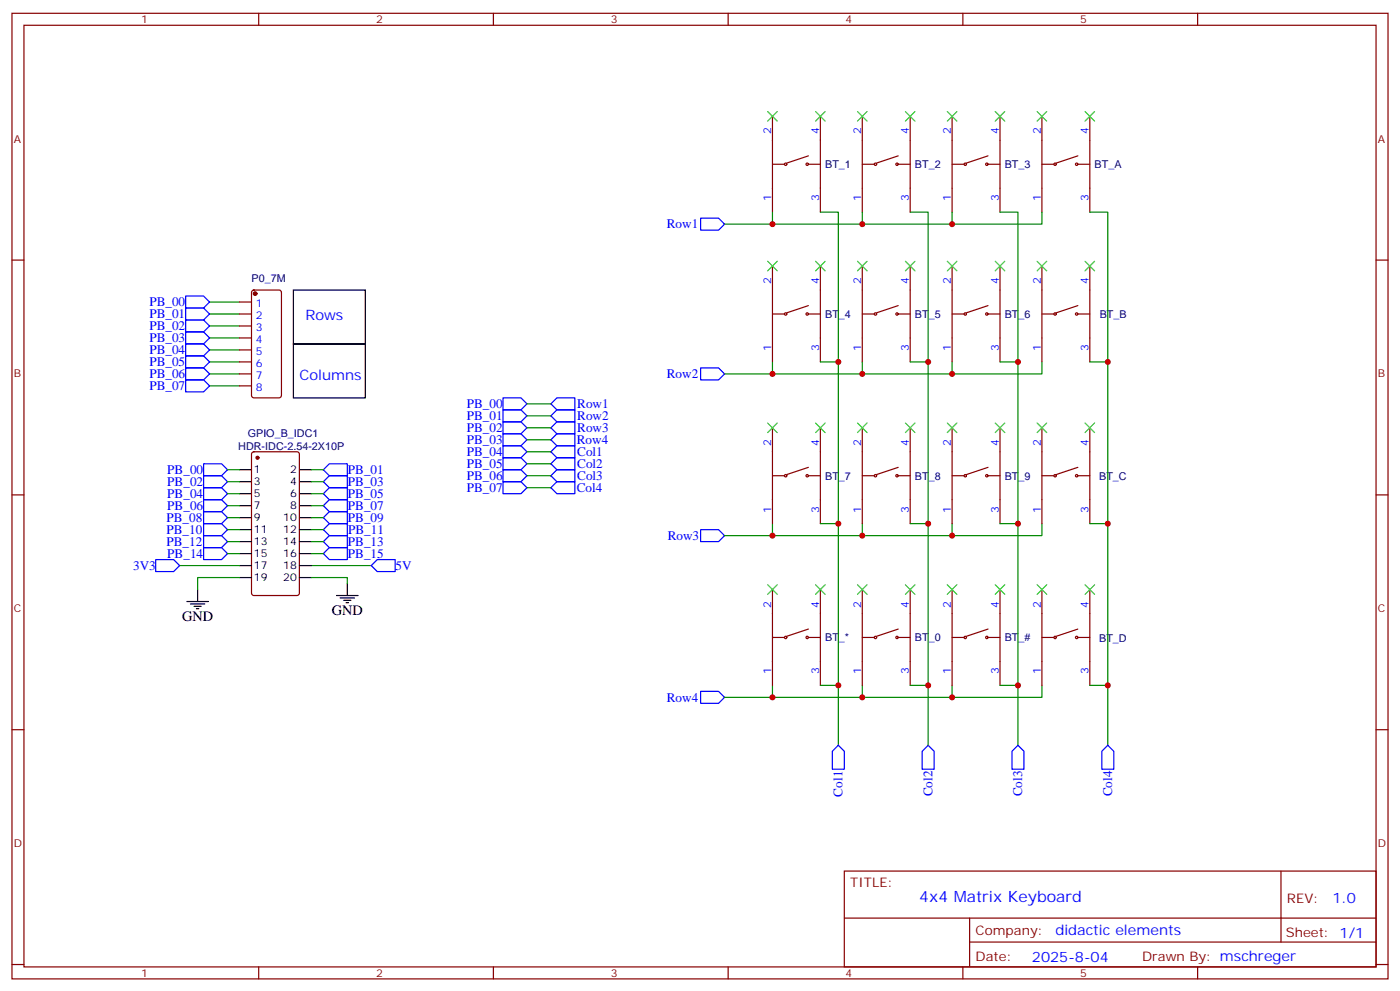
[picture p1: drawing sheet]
<svg xmlns="http://www.w3.org/2000/svg" width="412mm" height="292mm" viewBox="0 0 412 292" stroke-linecap="round" stroke-linejoin="round" font-family="sans-serif">
<g fill="none" stroke="#870000" stroke-width=".35">
<path d="M3.5 3.9h405.4v284.4h-405.4zM7.1 7.4h398.2v277.3h-398.2zM76.2 3.9v3.5M145.3 3.9v3.5M214.5 3.9v3.5M283.6 3.9v3.5M352.8 3.9v3.5M227.5 34.3v28.2M241.7 34.3v28.2M254 34.3v28.2M268.1 34.3v28.2M280.5 34.3v28.2"/>
<path d="M294.6 34.3v28.2M306.9 34.3v28.2M321 34.3v28.2M227.5 48.4h3.6M238.1 48.4h3.6M238.1 45.9l-6.3 2.1M254 48.4h3.5M264.6 48.4h3.5M264.6 45.9l-6.4 2.1M280.5 48.4h3.5M291 48.4h3.6M291 45.9l-6.3 2.1"/>
<path d="M306.9 48.4h3.5M317.5 48.4h3.5M317.5 45.9l-6.4 2.1M3.5 76.6h3.6M227.5 78.4v28.2M241.7 78.4v28.2M254 78.4v28.2M268.1 78.4v28.2M280.5 78.4v28.2M294.6 78.4v28.2M306.9 78.4v28.2M321 78.4v28.2"/>
<path d="M405.3 76.6h3.6M70.6 92.5h3.5M70.6 88.9h3.5M70.6 96h3.5M70.6 99.5h3.5M74.3 85.6l.5-.2h7.4l.6 .4 .1 30.7-.5 .6-7.6 .1-.7-.5v-30.6zM227.5 92.5h3.6M238.1 92.5h3.6M238.1 90l-6.3 2.1M254 92.5h3.5M264.6 92.5h3.5M264.6 90l-6.4 2.1"/>
<path d="M280.5 92.5h3.5M291 92.5h3.6M291 90l-6.3 2.1M306.9 92.5h3.5M317.5 92.5h3.5M317.5 90l-6.4 2.1M70.6 103h3.5M70.6 106.6h3.5M70.6 110.1h3.5M70.6 113.6h3.5M74.3 133.2l.5-.2h12.7l.6 .5 .1 41.2-.5 .6-12.9 .1-.7-.5v-41.2zM227.5 126v28.2"/>
<path d="M238.1 137.6l-6.3 2.1M241.7 126v28.2M254 126v28.2M264.6 137.6l-6.4 2.1M268.1 126v28.2M280.5 126v28.2M291 137.6l-6.3 2.1M294.6 126v28.2M306.9 126v28.2M317.5 137.6l-6.4 2.1M321 126v28.2M3.5 145.7h3.6"/>
<path d="M227.5 140.1h3.6M238.1 140.1h3.6M254 140.1h3.5M264.6 140.1h3.5M280.5 140.1h3.5M291 140.1h3.6M306.9 140.1h3.5M317.5 140.1h3.5M405.3 145.7h3.6M227.5 173.6v28.2M241.7 173.6v28.2M254 173.6v28.2"/>
<path d="M268.1 173.6v28.2M280.5 173.6v28.2M294.6 173.6v28.2M306.9 173.6v28.2M321 173.6v28.2M227.5 187.7h3.6M238.1 187.7h3.6M238.1 185.2l-6.3 2.2M254 187.7h3.5M264.6 187.7h3.5M264.6 185.2l-6.4 2.2M280.5 187.7h3.5"/>
<path d="M291 187.7h3.6M291 185.2l-6.3 2.2M306.9 187.7h3.5M317.5 187.7h3.5M317.5 185.2l-6.4 2.2M3.5 214.9h3.6M405.3 214.9h3.6M248.7 256.5h156.6v28.2h-156.6zM377.3 256.5v20.9M248.7 270.4h156.5M285.6 277.4h119.6M285.6 270.4v14.1"/>
<path d="M3.5 284h3.6M76.2 284.7v3.6M145.3 284.7v3.6M214.5 284.7v3.6M283.6 284.7v3.6M352.8 284.7v3.6M405.3 284h3.6"/>
<circle cx="231.4" cy="48.4" r=".35"/>
<circle cx="237.8" cy="48.4" r=".35"/>
<circle cx="257.9" cy="48.4" r=".35"/>
<circle cx="264.2" cy="48.4" r=".35"/>
<circle cx="284.3" cy="48.4" r=".35"/>
<circle cx="290.7" cy="48.4" r=".35"/>
<circle cx="310.8" cy="48.4" r=".35"/>
<circle cx="317.1" cy="48.4" r=".35"/>
<circle cx="231.4" cy="92.5" r=".35"/>
<circle cx="237.8" cy="92.5" r=".35"/>
<circle cx="257.9" cy="92.5" r=".35"/>
<circle cx="264.2" cy="92.5" r=".35"/>
<circle cx="284.3" cy="92.5" r=".35"/>
<circle cx="290.7" cy="92.5" r=".35"/>
<circle cx="310.8" cy="92.5" r=".35"/>
<circle cx="317.1" cy="92.5" r=".35"/>
<circle cx="231.4" cy="140.1" r=".35"/>
<circle cx="237.8" cy="140.1" r=".35"/>
<circle cx="257.9" cy="140.1" r=".35"/>
<circle cx="264.2" cy="140.1" r=".35"/>
<circle cx="284.3" cy="140.1" r=".35"/>
<circle cx="290.7" cy="140.1" r=".35"/>
<circle cx="310.8" cy="140.1" r=".35"/>
<circle cx="317.1" cy="140.1" r=".35"/>
<circle cx="231.4" cy="187.7" r=".35"/>
<circle cx="237.8" cy="187.7" r=".35"/>
<circle cx="257.9" cy="187.7" r=".35"/>
<circle cx="264.2" cy="187.7" r=".35"/>
<circle cx="284.3" cy="187.7" r=".35"/>
<circle cx="290.7" cy="187.7" r=".35"/>
<circle cx="310.8" cy="187.7" r=".35"/>
<circle cx="317.1" cy="187.7" r=".35"/>
</g>
<g fill="none" stroke="#000" stroke-width=".35">
<path d="M86.4 85.4h21.2v15.9h-21.2zM86.4 101.3h21.2v15.9h-21.2zM70.6 138.3h3.5M88.2 138.3h3.5M70.6 141.9h3.5M70.6 145.4h3.5M70.6 148.9h3.5M70.6 152.4h3.5M70.6 156h3.5M70.6 159.5h3.5M88.2 141.9h3.5M88.2 145.4h3.5"/>
<path d="M88.2 148.9h3.5M88.2 152.4h3.5M88.2 156h3.5M88.2 159.5h3.5M55 177.1h6.4M56.1 177.8h4.2M57.1 178.5h2.2M57.9 179.2h.7M58.2 173.6v3.5M70.6 163h3.5M70.6 166.5h3.5M70.6 170.1h3.5"/>
<path d="M88.2 163h3.5M88.2 166.5h3.5M88.2 170.1h3.5M99.1 175.4h6.4M100.2 176.1h4.2M101.2 176.8h2.2M102 177.5h.7M102.3 171.8v3.6"/>
</g>
<g fill="none" stroke="#008700" stroke-width=".35">
<path d="M213.4 66h14.1M227.5 62.5v3.5h26.5v-3.5M241.7 62.5h5.2v44.1h-5.2M268.1 62.5h5.3v44.1h-5.3M280.5 62.5v3.5h-26.5M294.6 62.5h5.3v44.1h-5.3M306.9 62.5v3.5h-26.4M321 62.5h5.3v44.1M61.7 99.5h8.9M61.7 96h8.9M61.7 92.5h8.9M61.7 88.9h8.9"/>
<path d="M61.7 113.6h8.9M61.7 110.1h8.9M61.7 106.6h8.9M61.7 103h8.9M155.2 118.9h7.1M213.4 110.1h14.1M227.5 106.6v3.5h26.5v-3.5M246.9 106.6v47.6h-5.2M273.4 106.6v47.6h-5.3M280.5 106.6v3.5h-26.5M299.9 106.6v47.6h-5.3M306.9 106.6v3.5h-26.4"/>
<path d="M321 106.6h5.3v47.6h-5.3M67 138.3h3.6M91.7 138.3h3.5M155.2 136.6h7.1M155.2 133h7.1M155.2 129.5h7.1M155.2 126h7.1M155.2 122.4h7.1M67 141.9h3.6M67 145.4h3.6M67 159.5h3.6M67 156h3.6"/>
<path d="M67 152.4h3.6M67 148.9h3.6M91.7 141.9h3.5M91.7 145.4h3.5M91.7 159.5h3.5M91.7 156h3.5M91.7 152.4h3.5M91.7 148.9h3.5M155.2 143.6h7.1M155.2 140.1h7.1M213.4 157.7h14.1M227.5 154.2v3.5h26.5v-3.5"/>
<path d="M246.9 154.2v47.6h-5.2M273.4 154.2v47.6h-5.3M280.5 154.2v3.5h-26.5M299.9 154.2v47.6h-5.3M306.9 154.2v3.5h-26.4M326.3 154.2v47.6h-5.3M52.9 166.5h17.7M67 163h3.6M70.6 170.1h-12.4v3.5M91.7 170.1h10.6v1.7M91.7 166.5h17.7M91.7 163h3.5"/>
<path d="M213.4 205.4h14.1M227.5 201.8v3.6h26.5v-3.6M246.9 201.8v17.7M273.4 201.8v17.7M280.5 201.8v3.6h-26.5M299.9 201.8v17.7M306.9 201.8v3.6h-26.4M326.3 201.8v17.7"/>
</g>
<g fill="none" stroke="#00f" stroke-width=".35">
<path d="M206.4 64.2h5.3l1.7 1.8-1.7 1.8h-5.3zM54.7 97.8h5.3l1.7 1.7-1.7 1.8h-5.3zM54.7 94.2h5.3l1.7 1.8-1.7 1.8h-5.3zM54.7 90.7h5.3l1.7 1.8-1.7 1.7h-5.3zM54.7 87.2h5.3l1.7 1.7-1.7 1.8h-5.3zM54.7 111.9h5.3l1.7 1.7-1.7 1.8h-5.3zM54.7 108.3h5.3l1.7 1.8-1.7 1.8h-5.3zM54.7 104.8h5.3l1.7 1.8-1.7 1.7h-5.3zM54.7 101.3h5.3l1.7 1.7-1.7 1.8h-5.3zM148.2 117.2h5.3l1.7 1.7-1.7 1.8h-5.3zM162.3 118.9l1.7-1.7h5.3v3.5h-5.3zM206.4 108.3h5.3l1.7 1.8-1.7 1.8h-5.3z"/>
<path d="M60 136.6h5.3l1.7 1.7-1.7 1.8h-5.3zM95.2 138.3l1.8-1.7h5.3v3.5h-5.3zM148.2 120.7h5.3l1.7 1.7-1.7 1.8h-5.3zM148.2 124.2h5.3l1.7 1.8-1.7 1.7h-5.3zM148.2 127.7h5.3l1.7 1.8-1.7 1.8h-5.3zM148.2 131.3h5.3l1.7 1.7-1.7 1.8h-5.3zM148.2 134.8h5.3l1.7 1.8-1.7 1.7h-5.3zM148.2 138.3h5.3l1.7 1.8-1.7 1.8h-5.3zM162.3 122.4l1.7-1.7h5.3v3.5h-5.3zM162.3 126l1.7-1.8h5.3v3.5h-5.3zM162.3 129.5l1.7-1.8h5.3v3.6h-5.3zM162.3 133l1.7-1.7h5.3v3.5h-5.3z"/>
<path d="M162.3 136.6l1.7-1.8h5.3v3.5h-5.3zM60 140.1h5.3l1.7 1.8-1.7 1.7h-5.3zM60 143.6h5.3l1.7 1.8-1.7 1.7h-5.3zM60 147.1h5.3l1.7 1.8-1.7 1.8h-5.3zM60 150.7h5.3l1.7 1.7-1.7 1.8h-5.3zM60 154.2h5.3l1.7 1.8-1.7 1.7h-5.3zM60 157.7h5.3l1.7 1.8-1.7 1.8h-5.3zM95.2 141.9l1.8-1.8h5.3v3.5h-5.3zM95.2 145.4l1.8-1.8h5.3v3.5h-5.3zM95.2 148.9l1.8-1.8h5.3v3.6h-5.3zM95.2 152.4l1.8-1.7h5.3v3.5h-5.3zM95.2 159.5l1.8-1.8h5.3v3.6h-5.3z"/>
<path d="M97 154.2h5.3v3.5h-5.3l-1.8-1.7zM148.2 141.9h5.3l1.7 1.7-1.7 1.8h-5.3zM162.3 140.1l1.7-1.8h5.3v3.6h-5.3zM162.3 143.6l1.7-1.7h5.3v3.5h-5.3zM206.4 156h5.3l1.7 1.7-1.7 1.8h-5.3zM45.9 164.8h5.3l1.7 1.7-1.7 1.8h-5.3zM60 161.3h5.3l1.7 1.7-1.7 1.8h-5.3zM95.2 163l1.8-1.7h5.3v3.5h-5.3zM109.4 166.5l1.7-1.7h5.3v3.5h-5.3zM206.4 203.6h5.3l1.7 1.8-1.7 1.7h-5.3zM246.9 219.5l1.8 1.7v5.3h-3.5v-5.3zM326.3 219.5l1.8 1.7v5.3h-3.5v-5.3z"/>
<path d="M271.6 221.2l1.8-1.7 1.8 1.7v5.3h-3.6zM298.1 221.2l1.8-1.7 1.7 1.7v5.3h-3.5z"/>
</g>
<g fill="#870000" stroke="#870000" stroke-width=".35">
<circle cx="75.8" cy="134.8" r=".44"/>
<circle cx="75.1" cy="86.5" r=".53"/>
</g>
<g fill="none" stroke="#3c3" stroke-width=".35">
<path d="M226.1 32.8l2.9 2.9M229 32.8l-2.9 2.9M240.2 32.8l2.9 2.9M243.1 32.8l-2.9 2.9M252.6 32.8l2.8 2.9M255.4 32.8l-2.8 2.9M266.7 32.8l2.8 2.9M269.5 32.8l-2.8 2.9M279 32.8l2.9 2.9M281.9 32.8l-2.9 2.9M293.2 32.8l2.8 2.9M296 32.8l-2.8 2.9"/>
<path d="M305.5 32.8l2.8 2.9M308.3 32.8l-2.8 2.9M319.6 32.8l2.8 2.9M322.4 32.8l-2.8 2.9M226.1 76.9l2.9 2.9M229 76.9l-2.9 2.9M240.2 76.9l2.9 2.9M243.1 76.9l-2.9 2.9M252.6 76.9l2.8 2.9M255.4 76.9l-2.8 2.9M266.7 76.9l2.8 2.9M269.5 76.9l-2.8 2.9"/>
<path d="M279 76.9l2.9 2.9M281.9 76.9l-2.9 2.9M293.2 76.9l2.8 2.9M296 76.9l-2.8 2.9M305.5 76.9l2.8 2.9M308.3 76.9l-2.8 2.9M319.6 76.9l2.8 2.9M322.4 76.9l-2.8 2.9M226.1 124.6l2.9 2.8M229 124.6l-2.9 2.8M240.2 124.6l2.9 2.8M243.1 124.6l-2.9 2.8"/>
<path d="M252.6 124.6l2.8 2.8M255.4 124.6l-2.8 2.8M266.7 124.6l2.8 2.8M269.5 124.6l-2.8 2.8M279 124.6l2.9 2.8M281.9 124.6l-2.9 2.8M293.2 124.6l2.8 2.8M296 124.6l-2.8 2.8M305.5 124.6l2.8 2.8M308.3 124.6l-2.8 2.8M319.6 124.6l2.8 2.8M322.4 124.6l-2.8 2.8"/>
<path d="M226.1 172.2l2.9 2.8M229 172.2l-2.9 2.8M240.2 172.2l2.9 2.8M243.1 172.2l-2.9 2.8M252.6 172.2l2.8 2.8M255.4 172.2l-2.8 2.8M266.7 172.2l2.8 2.8M269.5 172.2l-2.8 2.8M279 172.2l2.9 2.8M281.9 172.2l-2.9 2.8M293.2 172.2l2.8 2.8M296 172.2l-2.8 2.8"/>
<path d="M305.5 172.2l2.8 2.8M308.3 172.2l-2.8 2.8M319.6 172.2l2.8 2.8M322.4 172.2l-2.8 2.8"/>
</g>
<g fill="#c00">
<circle cx="254" cy="66" r=".88"/>
<circle cx="280.5" cy="66" r=".88"/>
<circle cx="280.5" cy="110.1" r=".88"/>
<circle cx="254" cy="110.1" r=".88"/>
<circle cx="280.5" cy="157.7" r=".88"/>
<circle cx="254" cy="157.7" r=".88"/>
<circle cx="280.5" cy="205.4" r=".88"/>
<circle cx="254" cy="205.4" r=".88"/>
<circle cx="227.5" cy="66" r=".88"/>
<circle cx="227.5" cy="110.1" r=".88"/>
<circle cx="227.5" cy="157.7" r=".88"/>
<circle cx="227.5" cy="205.4" r=".88"/>
<circle cx="246.9" cy="106.6" r=".88"/>
<circle cx="246.9" cy="154.2" r=".88"/>
<circle cx="246.9" cy="201.8" r=".88"/>
<circle cx="273.4" cy="106.6" r=".88"/>
<circle cx="273.4" cy="154.2" r=".88"/>
<circle cx="273.4" cy="201.8" r=".88"/>
<circle cx="299.9" cy="106.6" r=".88"/>
<circle cx="299.9" cy="154.2" r=".88"/>
<circle cx="299.9" cy="201.8" r=".88"/>
<circle cx="326.3" cy="154.2" r=".88"/>
<circle cx="326.3" cy="201.8" r=".88"/>
<circle cx="326.3" cy="106.6" r=".88"/>
</g>
<text font-size="4.6" fill="#00f" x="270.8" y="265.5">4x4 Matrix Keyboard</text>
<g font-size="4.2" fill="#00f">
<text x="90" y="94.2">Rows</text>
<text x="88.2" y="111.9">Columns</text>
<text x="392.5" y="265.8">1.0</text>
<text x="310.9" y="275.3">didactic elements</text>
<text x="304" y="283.1">2025-8-04</text>
</g>
<g font-size="4.2">
<text x="53.6" y="182.8">GND</text>
<text x="97.7" y="181">GND</text>
</g>
<g font-size="3.9" fill="#00f">
<text x="196.4" y="67.3">Row1</text>
<text x="44" y="93.7">PB_01</text>
<text x="44" y="90.2">PB_00</text>
<text x="44" y="100.8">PB_03</text>
<text x="44" y="97.2">PB_02</text>
<text x="44" y="107.8">PB_05</text>
<text x="44" y="104.3">PB_04</text>
<text x="44" y="111.3">PB_06</text>
<text x="196.4" y="111.4">Row2</text>
<text x="44" y="114.9">PB_07</text>
<text x="137.5" y="120.2">PB_00</text>
<text x="137.5" y="123.7">PB_01</text>
<text x="170" y="120.3">Row1</text>
<text x="170" y="123.8">Row2</text>
<text x="137.5" y="127.2">PB_02</text>
<text x="137.5" y="130.7">PB_03</text>
<text x="169.9" y="130.9">Row4</text>
<text x="170" y="127.3">Row3</text>
<text x="137.5" y="134.3">PB_04</text>
<text x="137.5" y="137.8">PB_05</text>
<text x="170" y="137.9">Col2</text>
<text x="170" y="134.4">Col1</text>
<text x="49.3" y="139.6">PB_00</text>
<text x="49.3" y="143.1">PB_02</text>
<text x="102.5" y="139.6">PB_01</text>
<text x="102.5" y="143.1">PB_03</text>
<text x="137.5" y="141.3">PB_06</text>
<text x="170" y="141.4">Col3</text>
<text x="49.3" y="146.6">PB_04</text>
<text x="102.5" y="146.6">PB_05</text>
<text x="137.5" y="144.9">PB_07</text>
<text x="169.9" y="145">Col4</text>
<text x="49" y="153.7">PB_08</text>
<text x="49.3" y="150.1">PB_06</text>
<text x="102.5" y="150.1">PB_07</text>
<text x="102.5" y="153.7">PB_09</text>
<text x="49" y="157.2">PB_10</text>
<text x="49" y="160.7">PB_12</text>
<text x="102.5" y="160.7">PB_13</text>
<text x="102.5" y="157.2">PB_11</text>
<text x="196.7" y="159">Row3</text>
<text x="39.2" y="167.8">3V3</text>
<text x="49.3" y="164.2">PB_14</text>
<text x="102.5" y="164.3">PB_15</text>
<text x="116.5" y="167.8">5V</text>
<text x="196.4" y="206.6">Row4</text>
<text x="248.2" y="234.5" transform="rotate(-90 248.2 234.5)">Col1</text>
<text x="274.7" y="234.5" transform="rotate(-90 274.7 234.5)">Col2</text>
<text x="301.1" y="234.5" transform="rotate(-90 301.1 234.5)">Col3</text>
<text x="327.6" y="234.5" transform="rotate(-90 327.6 234.5)">Col4</text>
</g>
<g font-size="3.9" fill="#800">
<text x="250.5" y="261.1">TITLE:</text>
<text x="379.1" y="265.8">REV:</text>
<text x="287.4" y="275.3">Company:</text>
<text x="378.7" y="275.9">Sheet: 1/1</text>
<text x="287.4" y="283">Date:</text>
<text x="336.4" y="283.1">Drawn By: mschreger</text>
</g>
<g font-size="3.2" fill="#800">
<text x="41.6" y="6.9">1</text>
<text x="110.8" y="6.9">2</text>
<text x="179.9" y="6.9">3</text>
<text x="249.1" y="6.9">4</text>
<text x="318.2" y="6.9">5</text>
<text x="4.1" y="42">A</text>
<text x="405.9" y="42">A</text>
<text x="4.1" y="111.2">B</text>
<text x="405.9" y="111.2">B</text>
<text x="4.1" y="180.3">C</text>
<text x="405.9" y="180.3">C</text>
<text x="4.1" y="249.4">D</text>
<text x="405.9" y="249.4">D</text>
<text x="41.6" y="287.7">1</text>
<text x="110.8" y="287.7">2</text>
<text x="179.9" y="287.7">3</text>
<text x="249.1" y="287.7">4</text>
<text x="318.2" y="287.7">5</text>
</g>
<g font-size="3.2" fill="#00f">
<text x="227.2" y="39.5" transform="rotate(-90 227.2 39.5)">2</text>
<text x="241.3" y="39.5" transform="rotate(-90 241.3 39.5)">4</text>
<text x="253.6" y="39.5" transform="rotate(-90 253.6 39.5)">2</text>
<text x="267.8" y="39.5" transform="rotate(-90 267.8 39.5)">4</text>
<text x="280.1" y="39.5" transform="rotate(-90 280.1 39.5)">2</text>
<text x="294.2" y="39.5" transform="rotate(-90 294.2 39.5)">4</text>
<text x="306.6" y="39.5" transform="rotate(-90 306.6 39.5)">2</text>
<text x="320.7" y="39.5" transform="rotate(-90 320.7 39.5)">4</text>
<text x="227.2" y="59.2" transform="rotate(-90 227.2 59.2)">1</text>
<text x="241.3" y="59.2" transform="rotate(-90 241.3 59.2)">3</text>
<text x="253.6" y="59.2" transform="rotate(-90 253.6 59.2)">1</text>
<text x="267.8" y="59.2" transform="rotate(-90 267.8 59.2)">3</text>
<text x="280.1" y="59.2" transform="rotate(-90 280.1 59.2)">1</text>
<text x="294.2" y="59.2" transform="rotate(-90 294.2 59.2)">3</text>
<text x="306.6" y="59.2" transform="rotate(-90 306.6 59.2)">1</text>
<text x="320.7" y="59.2" transform="rotate(-90 320.7 59.2)">3</text>
<text x="227.2" y="83.6" transform="rotate(-90 227.2 83.6)">2</text>
<text x="241.3" y="83.6" transform="rotate(-90 241.3 83.6)">4</text>
<text x="253.6" y="83.6" transform="rotate(-90 253.6 83.6)">2</text>
<text x="267.8" y="83.6" transform="rotate(-90 267.8 83.6)">4</text>
<text x="280.1" y="83.6" transform="rotate(-90 280.1 83.6)">2</text>
<text x="294.2" y="83.6" transform="rotate(-90 294.2 83.6)">4</text>
<text x="306.6" y="83.6" transform="rotate(-90 306.6 83.6)">2</text>
<text x="320.7" y="83.6" transform="rotate(-90 320.7 83.6)">4</text>
<text x="75.4" y="90.3">1</text>
<text x="75.4" y="93.9">2</text>
<text x="75.4" y="97.4">3</text>
<text x="75.4" y="100.9">4</text>
<text x="75.4" y="104.5">5</text>
<text x="75.4" y="108">6</text>
<text x="227.2" y="103.3" transform="rotate(-90 227.2 103.3)">1</text>
<text x="241.3" y="103.3" transform="rotate(-90 241.3 103.3)">3</text>
<text x="253.6" y="103.3" transform="rotate(-90 253.6 103.3)">1</text>
<text x="267.8" y="103.3" transform="rotate(-90 267.8 103.3)">3</text>
<text x="280.1" y="103.3" transform="rotate(-90 280.1 103.3)">1</text>
<text x="294.2" y="103.3" transform="rotate(-90 294.2 103.3)">3</text>
<text x="306.6" y="103.3" transform="rotate(-90 306.6 103.3)">1</text>
<text x="320.7" y="103.3" transform="rotate(-90 320.7 103.3)">3</text>
<text x="75.4" y="111.5">7</text>
<text x="75.4" y="115">8</text>
<text x="227.2" y="131.3" transform="rotate(-90 227.2 131.3)">2</text>
<text x="241.3" y="131.3" transform="rotate(-90 241.3 131.3)">4</text>
<text x="253.6" y="131.3" transform="rotate(-90 253.6 131.3)">2</text>
<text x="267.8" y="131.3" transform="rotate(-90 267.8 131.3)">4</text>
<text x="280.1" y="131.3" transform="rotate(-90 280.1 131.3)">2</text>
<text x="294.2" y="131.3" transform="rotate(-90 294.2 131.3)">4</text>
<text x="306.6" y="131.3" transform="rotate(-90 306.6 131.3)">2</text>
<text x="320.7" y="131.3" transform="rotate(-90 320.7 131.3)">4</text>
<text x="227.2" y="150.9" transform="rotate(-90 227.2 150.9)">1</text>
<text x="241.3" y="150.9" transform="rotate(-90 241.3 150.9)">3</text>
<text x="253.6" y="150.9" transform="rotate(-90 253.6 150.9)">1</text>
<text x="267.8" y="150.9" transform="rotate(-90 267.8 150.9)">3</text>
<text x="280.1" y="150.9" transform="rotate(-90 280.1 150.9)">1</text>
<text x="294.2" y="150.9" transform="rotate(-90 294.2 150.9)">3</text>
<text x="306.6" y="150.9" transform="rotate(-90 306.6 150.9)">1</text>
<text x="320.7" y="150.9" transform="rotate(-90 320.7 150.9)">3</text>
<text x="227.2" y="178.9" transform="rotate(-90 227.2 178.9)">2</text>
<text x="241.3" y="178.9" transform="rotate(-90 241.3 178.9)">4</text>
<text x="253.6" y="178.9" transform="rotate(-90 253.6 178.9)">2</text>
<text x="267.8" y="178.9" transform="rotate(-90 267.8 178.9)">4</text>
<text x="280.1" y="178.9" transform="rotate(-90 280.1 178.9)">2</text>
<text x="294.2" y="178.9" transform="rotate(-90 294.2 178.9)">4</text>
<text x="306.6" y="178.9" transform="rotate(-90 306.6 178.9)">2</text>
<text x="320.7" y="178.9" transform="rotate(-90 320.7 178.9)">4</text>
<text x="227.2" y="198.6" transform="rotate(-90 227.2 198.6)">1</text>
<text x="241.3" y="198.6" transform="rotate(-90 241.3 198.6)">3</text>
<text x="253.6" y="198.6" transform="rotate(-90 253.6 198.6)">1</text>
<text x="267.8" y="198.6" transform="rotate(-90 267.8 198.6)">3</text>
<text x="280.1" y="198.6" transform="rotate(-90 280.1 198.6)">1</text>
<text x="294.2" y="198.6" transform="rotate(-90 294.2 198.6)">3</text>
<text x="306.6" y="198.6" transform="rotate(-90 306.6 198.6)">1</text>
<text x="320.7" y="198.6" transform="rotate(-90 320.7 198.6)">3</text>
</g>
<g font-size="3.2" fill="#000080">
<text x="243.1" y="49.5">BT_1</text>
<text x="269.5" y="49.5">BT_2</text>
<text x="296" y="49.5">BT_3</text>
<text x="322.4" y="49.5">BT_A</text>
<text x="74.1" y="83.1">P0_7M</text>
<text x="243.1" y="93.6">BT_4</text>
<text x="269.5" y="93.6">BT_5</text>
<text x="296" y="93.6">BT_6</text>
<text x="323.9" y="93.7">BT_B</text>
<text x="73" y="128.8">GPIO_B_IDC1</text>
<text x="70.2" y="132.4">HDR-IDC-2.54-2X10P</text>
<text x="243.1" y="141.2">BT_7</text>
<text x="269.5" y="141.2">BT_8</text>
<text x="296" y="141.2">BT_9</text>
<text x="323.8" y="141.4">BT_C</text>
<text x="243.1" y="188.8">BT_*</text>
<text x="269.5" y="188.8">BT_0</text>
<text x="296" y="188.8">BT_#</text>
<text x="323.8" y="189">BT_D</text>
</g>
<g font-size="3.2">
<text x="74.8" y="139.4">1</text>
<text x="74.8" y="142.9">3</text>
<text x="85.5" y="139.4">2</text>
<text x="85.5" y="142.9">4</text>
<text x="74.8" y="146.4">5</text>
<text x="74.8" y="150">7</text>
<text x="85.5" y="146.4">6</text>
<text x="85.5" y="150">8</text>
<text x="74.8" y="153.5">9</text>
<text x="83.5" y="153.5">10</text>
<text x="74.8" y="157">11</text>
<text x="74.8" y="160.5">13</text>
<text x="83.5" y="157">12</text>
<text x="83.5" y="160.5">14</text>
<text x="74.8" y="164.1">15</text>
<text x="74.8" y="167.6">17</text>
<text x="83.5" y="164.1">16</text>
<text x="83.5" y="167.6">18</text>
<text x="74.8" y="171.1">19</text>
<text x="83.5" y="171.1">20</text>
</g>
</svg>
